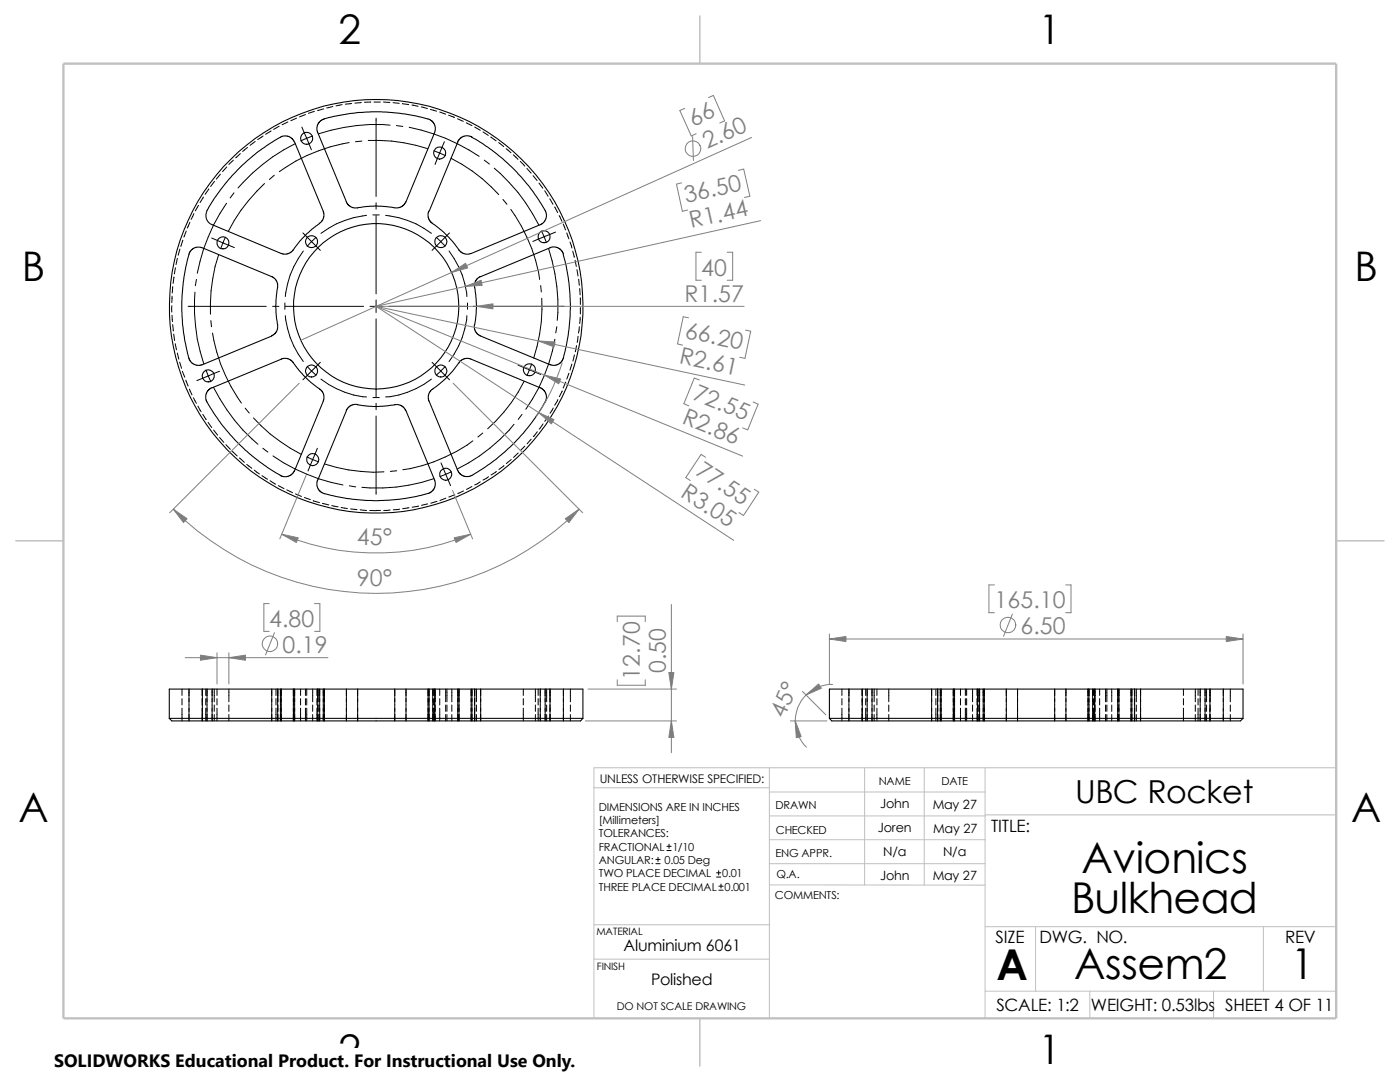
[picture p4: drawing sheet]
<svg xmlns="http://www.w3.org/2000/svg" width="279mm" height="216mm" viewBox="0 0 279 216" stroke-linecap="round" stroke-linejoin="round" font-family="sans-serif">
<g fill="none" stroke="#c0c0c0" stroke-width=".2">
<path d="M118.5 157.2h35M153.5 158h43.1M153.5 153.2v50M172.6 153.2v23.4M184.4 153.2v23.4M196.6 153.2v50M266.7 153.2h-148.2v50M153.5 172.3h43.1M153.5 176.6h43.1M153.5 162.8h43.1M153.5 167.6h43.1M196.6 162.6h70.1"/>
<path d="M118.5 184.5h35.1M118.5 191.4h35M196.6 184.9h70.1M196.6 197.8h70.1M206.7 184.9v12.9M217.5 197.8v5.4M242.2 197.8v5.4M252.1 184.9v12.9"/>
</g>
<path d="M139.7 3.2v9.5M3.1 107.9h9.6M266.7 107.9h9.5M139.7 203.2v9.5" fill="none" stroke="#c0c0c0" stroke-width=".21"/>
<path d="M12.7 12.7h254v190.5h-254z" fill="none" stroke="#c0c0c0" stroke-width=".47"/>
<g fill="none" stroke="#000" stroke-width=".2">
<path d="M40.6 39.3l-.7 1.1M41.7 37.7l-.8 1.1M42.8 36.2l-.8 1M44 34.8l-.8 .9M45.3 33.3l-.9 .9M46.6 32l-.9 .8M46.7 38.5l-.8 1M48 30.6l-1 .9M49.4 29.4l-1 .8M50.9 28.2l-1 .8M52.5 27.1l-1.1 .8M52.8 36.6a35.2 35.2 0 0 0-7.2 9.6"/>
<path d="M54.1 26.1l-1.1 .7M54.7 35l-.9 .8M55.7 25.2l-1.1 .6M57.4 24.3l-1.1 .6M58.9 28.7a37.3 37.3 0 0 0-11.4 8.8M59.2 23.6l-1.2 .5M60.2 25.4l1 2.2M61 22.9l-1.2 .4M61.2 27.6l.9 2.3M61.2 27.6l-1.2 .5M62.4 27.1l-1.2 .5M62.7 22.2l-1.1 .4"/>
<path d="M64.6 21.7l-1.2 .4M66.4 21.3l-1.2 .2M68.3 20.9l-1.2 .2M69.7 28.4a33.6 33.6 0 0 0-13.9 5.8M70.2 20.7l-1.3 .1M72.1 20.4l-1.3 .2M72.2 28.2l-1.2 .1M73.5 28a33.5 33.5 0 0 1 11.9 1.7M74 20.4h-1.3M74.6 20.4h1.3M75.1 23.6v15.6M76.5 20.4h1.3"/>
<path d="M77.9 25a35.9 35.9 0 0 0-14.4 1.7M78.4 20.5l1.3 .1M79.1 25.1l1.3 .1M80.3 20.7l1.3 .2M81.7 25.4a38.1 38.1 0 0 1 13.9 5.8M82.2 21l1.2 .2M84.1 21.3l1.2 .4M85.9 21.8l1.2 .4M86.6 30.1l1.2 .4M87.8 30.5l1.1 .5M87.8 22.4l1.1 .4M87.8 30.5l-1 2.3"/>
<path d="M88.7 28.3l-.9 2.2M89.5 23l1.2 .5M90 31.6a32.4 32.4 0 0 1 9.5 7.2M91.3 23.7l1.2 .5M93 24.5l1.2 .6M94.7 25.4l1.1 .6M96.4 26.3l1.1 .7M96.6 32l1.1 .7M98 27.3l1 .8M98.6 33.6a35 35 0 0 1 9 11.4M99.5 28.4l1 .9M100.4 39.8l.8 1"/>
<path d="M101 29.7l1 .8M102.4 30.9l1 .9M103.8 32.2l.9 .9M105.2 33.6l.8 .9M106.4 35.1l.8 .9M107.6 36.5l.7 1M108.7 38.1l.7 1.1M109.7 39.7l.7 1.1M34.3 59.1v1.3M34.5 57.2l-.1 1.3M34.7 55.3l-.2 1.3M35 53.4l-.2 1.3"/>
<path d="M35.4 51.6l-.3 1.2M35.9 49.7l-.3 1.2M36.5 47.9l-.4 1.2M37.2 46.1l-.5 1.2M37.9 44.4l-.5 1.1M38.7 42.6l-.6 1.2M38.9 58.3a37.2 37.2 0 0 0 1.8 14.3M39.2 55.8l-.2 1.2M39.6 41l-.6 1.1M42.2 47.5l2.3 1M43.6 50.8a34 34 0 0 0-1.6 11.9M44.5 48.5l2.3 .9"/>
<path d="M44.5 48.5l-.5 1.1M45 47.3l-.5 1.2M45.2 40.6a37.2 37.2 0 0 0-5.8 13.9M60.5 46.5l3.4 3.5M60.5 50.1a17.7 17.7 0 0 0-3.6 9.1M63.1 47.4l-1.8 1.7M73.2 43a18.8 18.8 0 0 0-9.1 3.6M74.4 42.9h1.3M75.1 40.5v1.2M75.1 43v15.6M75.1 59.9v2.5M77 43a18.7 18.7 0 0 1 9.1 3.6"/>
<path d="M87.1 47.4l1.7 1.7M89.6 50.1a17.1 17.1 0 0 1 3.6 9.1M89.7 46.5l-3.5 3.5M101.9 41.8a32.7 32.7 0 0 1 5.8 14M107.9 57l.1 1.3M108.1 46.1l1 2.3M108.1 59.5a32.2 32.2 0 0 1-1.6 12M109.5 49.6a36.2 36.2 0 0 1 1.7 14.3M110.7 41.3l.6 1.1M110.9 46.3l-4.6 1.9M111.6 43l.5 1.2M112.4 44.7l.5 1.2"/>
<path d="M113.1 46.5l.4 1.2M113.7 48.3l.4 1.2M114.3 50.1l.3 1.3M114.8 51.9l.2 1.3M115.1 53.8l.3 1.3M115.5 55.7l.1 1.2M115.7 57.6l.1 1.2M115.8 59.5h.1M115.8 59.5v1.2M34.3 61v1.3M34.3 62.9l.1 1.3M34.5 64.8l.1 1.2"/>
<path d="M34.7 66.7l.1 1.2M35 68.6l.2 1.2M35.4 70.4l.3 1.3M35.9 72.3l.3 1.2M36.4 74.1l.5 1.2M37.1 75.9l.4 1.1M37.5 61.1h15.6M37.8 77.6l.5 1.2M38.6 79.4l.6 1.1M41.1 73.8l.5 1.2M41.6 75l-2.3 .9M41.6 75l.5 1.2"/>
<path d="M42.1 64l.1 1.2M42.4 66.5a32.5 32.5 0 0 0 5.8 13.9M42.6 77.3a35.7 35.7 0 0 0 8.9 11.3M43.8 74.1l-2.2 .9M54.4 61.1h1.3M56.9 60.5v1.2M56.9 61.1h15.7M56.9 63a17.6 17.6 0 0 0 3.6 9.1M61.3 73.1l1.8 1.8M63.9 72.3l-3.4 3.5M64.1 75.6a17.1 17.1 0 0 0 9.1 3.6M73.8 61.1h2.5"/>
<path d="M74.4 79.3h1.3M75.1 63.6v15.6M77.6 61.1h15.6M86.1 75.6a17.1 17.1 0 0 1-9.1 3.6M86.2 72.3l3.5 3.5M88.8 73.1l-1.7 1.8M93.2 63a17.1 17.1 0 0 1-3.6 9.1M93.3 60.5v1.2M94.4 61.1h1.3M97 61.1h15.6M103.4 72.9l4.5 1.8M104.6 76.1a31 31 0 0 1-7.3 9.5"/>
<path d="M106.1 72.6l-.9 2.3M110.7 67.7a35.5 35.5 0 0 1-5.8 14M111.1 65.2l-.2 1.2M111.3 79.7l-.6 1.2M112.2 78l-.6 1.2M112.9 76.2l-.5 1.2M113.5 74.5l-.4 1.1M114.1 72.6l-.4 1.3M114.6 70.8l-.3 1.3M115.1 69l-.3 1.2M115.4 67.1l-.2 1.2M115.6 65.2l-.2 1.3"/>
<path d="M115.8 63.3l-.1 1.3M115.8 61.4v1.3M39.5 81l.6 1.1M40.5 82.7l.6 1M41.5 84.3l.7 1M42.6 85.8l.8 1M43.8 87.3l.9 1M45.1 88.7l.9 1M46.4 90.1l.9 .9M47.8 91.4l1 .8M48.9 81.4l.8 1M49.2 92.7l1 .7"/>
<path d="M50.6 83.4a32.2 32.2 0 0 0 9.6 7.3M50.8 93.8l1 .8M52.3 94.9l1.1 .7M52.5 89.5l1 .7M53.9 95.9l1.1 .7M54.5 91a37 37 0 0 0 14 5.8M55.5 96.9l1.2 .6M57.2 97.7l1.2 .6M59 98.6l1.2 .5M60.7 99.3l1.2 .4M61.3 91.2l1.1 .5M62.4 91.7l-.9 2.3"/>
<path d="M62.4 91.7l1.2 .5M62.5 99.9l1.3 .4M63.3 89.5l-.9 2.2M64.8 92.6a31.8 31.8 0 0 0 11.8 1.5M69.7 96.9l1.3 .3M75.1 80.5v1.2M75.1 83v15.6M79.2 93.9l-1.3 .2M86.6 95.5a34.2 34.2 0 0 1-14.4 1.7M88 92.4l.9 2.2M88.9 94.6l-1.1 .5M88.9 94.6l1 2.3"/>
<path d="M89 99.4l-1.2 .5M90.1 94.1l-1.2 .5M90.8 98.7l-1.2 .5M92.5 98l-1.1 .5M94.2 97.1l-1.1 .6M94.4 88a32.1 32.1 0 0 1-14 5.7M95.8 96.1l-1.1 .7M96.4 86.4l-1 .8M97.5 95.1l-1.1 .7M99.1 94.1l-1.1 .7M100.5 92.9l-.9 .8M102 91.7l-1 .8"/>
<path d="M102.6 84.7a34.2 34.2 0 0 1-11.4 8.9M103.4 90.4l-.9 .9M104.2 82.7l-.8 1M104.7 89l-.9 .9M106 87.6l-.8 1M107.2 86.1l-.8 1M108.4 84.6l-.8 1M109.4 83l-.7 1.1M110.4 81.4l-.6 1.1M64.3 100.5l1.3 .3M66.2 100.9l1.3 .2M68.1 101.3l1.2 .2"/>
<path d="M70 101.6l1.2 .1M71.9 101.7l1.3 .2M73.8 101.9h1.3M75.1 101.9h.8M77.9 101.8l-1.3 .1M79.8 101.6l-1.3 .1M81.6 101.3l-1.3 .2M83.5 101h.1M83.5 101l-1.2 .2M85.3 100.5l-1.2 .3M87.2 100l-1.2 .4M36.3 137.5v1.3"/>
<path d="M36.3 139.4v1.3M37.7 137.5v6.3M40.4 137.5v6.3M41.1 137.5v1.3M41.1 139.4v1.3M41.3 137.5v6.3M42.3 137.5v6.3M42.8 137.5v2.5M43.3 137.5v1.3M43.3 139.4v1.3M45.7 137.5v2.5M54.2 137.5v6.3"/>
<path d="M55.1 137.5v1.3M55.1 139.4v1.3M55.4 137.5v6.3M55.5 137.5v2.5M56 137.5v6.3M56.1 137.5v6.3M58.5 137.5v6.3M58.6 137.5v1.3M58.6 139.4v1.3M58.8 137.5v6.3M60 137.5v1.3M60 139.4v1.3"/>
<path d="M61 137.5v1.3M61 139.4v1.3M61.2 137.5v1.3M61.2 139.4v1.3M62.4 137.5v2.5M63.2 137.5v1.3M63.2 139.4v1.3M63.4 137.5v2.5M63.4 137.5v6.3M63.6 137.5v2.5M63.8 137.5v6.3M64.5 137.5v6.3"/>
<path d="M64.7 137.5v2.5M64.7 137.5v6.3M69.1 137.5v6.3M71.4 137.5v6.3M78.8 137.5v6.3M81 137.5v6.3M85.4 137.5v6.3M85.5 137.5v1.3M85.5 139.4v1.3M85.6 137.5v6.3M86.4 137.5v6.3M86.5 137.5v1.3"/>
<path d="M86.5 139.4v1.3M86.7 137.5v6.3M86.9 137.5v2.5M87.8 137.5v1.3M87.8 139.4v1.3M88.9 137.5v2.5M89.2 137.5v2.5M90.2 137.5v2.5M91.4 137.5v6.3M91.6 137.5v2.5M91.6 137.5v6.3M94 137.5v6.3"/>
<path d="M94.2 137.5v6.3M94.7 137.5v1.3M94.7 139.4v1.3M94.7 137.5v6.3M95.1 137.5v2.5M95.9 137.5v6.3M104.4 137.5v1.3M104.4 139.4v1.3M106.8 137.5v2.5M107.4 137.5v1.3M107.4 139.4v1.3M107.8 137.5v6.3"/>
<path d="M108.8 137.5v6.3M109.1 137.5v2.5M109.8 137.5v6.3M112.4 137.5v6.3M113.8 137.5v2.5M168 137.5v1.3M168 139.4v1.3M169.4 137.5v6.3M172 137.5v1.3M172 139.4v1.3M172.1 137.5v6.3M172.8 137.5v1.3"/>
<path d="M172.8 139.4v1.3M173.1 137.5v6.3M174 137.5v6.3M174.5 137.5v2.5M175 137.5v1.3M175 139.4v1.3M177.4 137.5v2.5M185.9 137.5v6.3M186.8 137.5v1.3M186.8 139.4v1.3M187.1 137.5v6.3M187.2 137.5v2.5"/>
<path d="M187.7 137.5v6.3M187.8 137.5v6.3M190.2 137.5v6.3M190.3 137.5v1.3M190.3 139.4v1.3M190.5 137.5v6.3M191.7 137.5v1.3M191.7 139.4v1.3M192.7 137.5v1.3M192.7 139.4v1.3M192.9 137.5v1.3M192.9 139.4v1.3"/>
<path d="M194.1 137.5v2.5M195 137.5v1.3M195 139.4v1.3M195.1 137.5v2.5M195.1 137.5v6.3M195.3 137.5v2.5M195.5 137.5v6.3M196.2 137.5v6.3M196.4 137.5v2.5M196.4 137.5v6.3M200.8 137.5v6.3M203.1 137.5v6.3"/>
<path d="M210.5 137.5v6.3M212.7 137.5v6.3M217.1 137.5v6.3M217.2 137.5v1.3M217.2 139.4v1.3M217.3 137.5v6.3M218.1 137.5v6.3M218.2 137.5v1.3M218.2 139.4v1.3M218.4 137.5v6.3M218.5 137.5v1.3M218.5 139.4v1.3"/>
<path d="M218.6 137.5v2.5M219.5 137.5v1.3M219.5 139.4v1.3M220.6 137.5v2.5M220.9 137.5v2.5M221.9 137.5v2.5M223.1 137.5v6.3M223.3 137.5v2.5M223.3 137.5v6.3M225.7 137.5v6.3M225.9 137.5v6.3M226.4 137.5v1.3"/>
<path d="M226.4 139.4v1.3M226.4 137.5v6.3M226.8 137.5v2.5M227.6 137.5v6.3M236.2 137.5v1.3M236.2 139.4v1.3M238.5 137.5v2.5M239.1 137.5v1.3M239.1 139.4v1.3M239.5 137.5v6.3M240.5 137.5v6.3M240.8 137.5v2.5"/>
<path d="M241.5 137.5v6.3M241.5 137.5v2.5M244.1 137.5v6.3M245.5 137.5v2.5M36.3 141.3v2.5M41.1 141.3v2.5M42.8 140.7v1.2M42.8 142.6v1.2M43.3 141.3v2.5M45.7 140.7v1.2M45.7 142.6v1.2M55.1 141.3v2.5"/>
<path d="M55.5 140.7v1.2M55.5 142.6v1.2M58.6 141.3v2.5M60 141.3v2.5M61 141.3v2.5M61.2 141.3v2.5M62.4 140.7v1.2M62.4 142.6v1.2M63.2 141.3v2.5M63.4 140.7v1.2M63.4 142.6v1.2M63.6 140.7v1.2"/>
<path d="M63.6 142.6v1.2M64.7 140.7v1.2M64.7 142.6v1.2M85.5 141.3v2.5M86.5 141.3v2.5M86.9 140.7v1.2M86.9 142.6v1.2M87.8 141.3v2.5M88.9 140.7v1.2M88.9 142.6v1.2M89.2 140.7v1.2M89.2 142.6v1.2"/>
<path d="M90.2 140.7v1.2M90.2 142.6v1.2M91.6 140.7v1.2M91.6 142.6v1.2M94.7 141.3v2.5M95.1 140.7v1.2M95.1 142.6v1.2M104.4 141.3v2.5M106.8 140.7v1.2M106.8 142.6v1.2M107.4 141.3v2.5M109.1 140.7v1.2"/>
<path d="M109.1 142.6v1.2M113.8 140.7v1.2M113.8 142.6v1.2M168 141.3v2.5M172 141.3v2.5M172.8 141.3v2.5M174.5 140.7v1.2M174.5 142.6v1.2M175 141.3v2.5M177.4 140.7v1.2M177.4 142.6v1.2M186.8 141.3v2.5"/>
<path d="M187.2 140.7v1.2M187.2 142.6v1.2M190.3 141.3v2.5M191.7 141.3v2.5M192.7 141.3v2.5M192.9 141.3v2.5M194.1 140.7v1.2M194.1 142.6v1.2M195 141.3v2.5M195.1 140.7v1.2M195.1 142.6v1.2M195.3 140.7v1.2"/>
<path d="M195.3 142.6v1.2M196.4 140.7v1.2M196.4 142.6v1.2M217.2 141.3v2.5M218.2 141.3v2.5M218.5 141.3v2.5M218.6 140.7v1.2M218.6 142.6v1.2M219.5 141.3v2.5M220.6 140.7v1.2M220.6 142.6v1.2M220.9 140.7v1.2"/>
<path d="M220.9 142.6v1.2M221.9 140.7v1.2M221.9 142.6v1.2M223.3 140.7v1.2M223.3 142.6v1.2M226.4 141.3v2.5M226.8 140.7v1.2M226.8 142.6v1.2M236.2 141.3v2.5M238.5 140.7v1.2M238.5 142.6v1.2M239.1 141.3v2.5"/>
<path d="M240.8 140.7v1.2M240.8 142.6v1.2M241.5 140.7v1.2M241.5 142.6v1.2M245.5 140.7v1.2M245.5 142.6v1.2M130.9 172.3h.8M130.9 171.5h.8M131.3 171.1v.8M133.1 169.7h.8M133.1 168.9h.8M133.5 168.4v.9"/>
<path d="M143 175h.8M143 174.2h.8M143.4 173.7v.9M143.5 177.6h.8M143.5 176.8h.8M143.9 176.4v.8"/>
</g>
<g fill="none" stroke="#000" stroke-width=".21">
<path d="M58.8 28.4l-.5-.8-.7-.4-.7-.1-.9 .2a38.8 38.8 0 0 0-14.7 14.7 2.02 2.02 0 0 0 1 2.8l13.8 5.8M58.8 28.4l5.8 14-.1 1.2-.7 1M64.7 23.7a37.8 37.8 0 0 1 21.2 .3l.5 .4 .4 .7-.1 1.4-5.8 13.9-.8 .9-.7 .2-.6-.1M64.7 23.7l-.6 .3-.6 .7-.3 .7 .1 .9 5.8 14M94.1 27.4a37 37 0 0 1 14.9 15.2l-.1 1.1-.4 .7-.4 .3-14.1 5.9-1 .1-1.1-.5-2.4-2.9-1.4-1.4-2.2-1.7-.5-.9 .2-1.2M94.2 27.3l-.7-.2-1 .1-.7 .4-.4 .6-5.8 14M55.4 57.4l-.1-1.1-.3-.5-.6-.6-14.1-5.8-1.1-.1-.5 .2-.5 .4-.5 .8a36.9 36.9 0 0 0 .2 21.3l1 .8 1.2 .1 14.1-5.8M55.4 57.4l-.4 3.5 .4 4.6-.5 1-.7 .5M63.8 44.6l-2.6 2.1-3.1 3.6-1 .4-1-.2M69.1 40.3l.6 .8 .9 .4 4.2-.4 2.4 .1 1.5 .3M95.9 55.2l-.7 .5-.5 .9 .4 3.9-.1 2-.3 2.3M112.4 50.8a37.6 37.6 0 0 1-.2 21.2l-.5 .5-.5 .3-1 .1-.4-.2"/>
<path d="M112.4 50.7l-.3-.6-.6-.6-.7-.2-.9 .1-14 5.8M42.3 77.3l-.9 .7-.3 .5v1.1l.2 .6a38.5 38.5 0 0 0 14.7 14.6M42.3 77.4l13.9-5.8 .9-.1 1.2 .5 2.3 2.9 1.4 1.4 2.2 1.6 .4 .8v1.1l-5.8 14.1-.5 .7-.7 .4-1 .1-.7-.2M94.7 64.8v.6l.2 .7 .8 .9 14.1 5.8M71.3 80.8l2.3 .3h2l3.9-.4 1 .5 .5 .8M71.4 80.7h-.7l-.7 .2-.8 .8-5.8 14.1M81 82l5.8 13.9 .1 .9-.2 .7-.4 .5-.8 .5a37.7 37.7 0 0 1-21.3-.2l-.5-.5-.4-.7 .1-1.3M91.4 93.9l.3 .5 .8 .6 .7 .1 .9-.2a37.3 37.3 0 0 0 14.9-15.2l.1-.7-.3-.7-.3-.5-.6-.4-13.9-5.8-1-.1-1 .4-1.6 2.1-1.7 1.7-2.8 2.4-.4 .9 .1 .9 5.8 14M33.8 143.3v-5.8h82.5v5.8M33.8 143.3l.5 .5h81.6l.4-.5M33.8 143.3h82.5M165.5 143.3h82.6"/>
<path d="M165.5 143.3v-5.8h82.6v5.8M165.5 143.3l.5 .5h81.6l.5-.5"/>
<circle cx="61.2" cy="27.6" r="1.2"/>
<circle cx="87.8" cy="30.5" r="1.2"/>
<circle cx="44.5" cy="48.5" r="1.2"/>
<circle cx="62.2" cy="48.2" r="1.2"/>
<circle cx="88" cy="48.2" r="1.2"/>
<circle cx="108.6" cy="47.2" r="1.2"/>
<circle cx="41.6" cy="75" r="1.2"/>
<circle cx="62.2" cy="74" r="1.2"/>
<circle cx="75.1" cy="61.1" r="16.5"/>
<circle cx="75.1" cy="61.1" r="41.3"/>
<circle cx="88" cy="74" r="1.2"/>
<circle cx="105.7" cy="73.8" r="1.2"/>
<circle cx="62.4" cy="91.7" r="1.21"/>
<circle cx="88.9" cy="94.6" r="1.2"/>
</g>
<g fill="none" stroke="#808080" stroke-width=".2">
<path d="M141.4 19.5l1-.5 2.2 5.1-1 .5M136 36.5l-1 .2 1.2 5.5 1-.3M136.7 21.6l-1 .5 2.3 5 .9-.4M138.2 27.3l.2 4.7M147.4 34l1-.3 1.2 5.5-1 .2M150 27.4l-90 40.5M140 50.3h-1.1v5.6h1.1M145.1 50.3h1.1v5.6h-1.1M151.8 44l-76.7 17.1M59.7 76.5l-25.8 25.8M75.1 61.1h73.4M75.1 61.1l71.3 46.7"/>
<path d="M75.1 61.1l73.5 15.7M75.1 61.1l73.1 29.9M90.4 76.5l25.9 25.8M112.2 72.4a39.5 39.5 0 0 1-5.2 10.8M137.4 63.4l-1-.2-1.2 5.4 1 .3M139.6 75.8l-1-.4-2.1 5.2 1 .4M148.8 65.9l1 .2-1.1 5.4-1.1-.2M61.1 94.9l-5.3 12.6M90.3 97.8l4 9.7M140.8 91.2l-.9-.5-3 4.6 .9 .6M150.3 80.2l1 .4-2.1 5.2-1-.4M150.5 97.6l.9 .6-3 4.7-.9-.6"/>
<path d="M34.6 101.6a57.2 57.2 0 0 0 81 0M56.2 106.6a49.3 49.3 0 0 0 37.7 0M198.5 116.7h-1.1v5.6h1.1M212.7 116.7h1v5.6h-1M37 131.2h28.4M43.3 130.3v6.2M45.7 130.3v6.2M53.7 120.4h-1v5.6h1M54.8 126.2l-1.8 4.5M62.8 120.4h1v5.6h-1M117.3 137.5h17.7M123.2 124v-1.1h5.6v1.1"/>
<path d="M123.2 135.6v1.1h5.6v-1.1M134 120.6v29.6M160.1 138l4.7 4.6M165.5 126.5v10M165.5 127.5h82.6M166.2 136.6a7.3 7.3 0 0 0-6.9 4.4 7.3 7.3 0 0 0 1.7 8.1M202.1 122.5l-1.8 4.5M248.1 126.5v10M116.8 143.8h18.2M157.7 143.8h7.3"/>
<circle cx="138.3" cy="29.7" r="1.55"/>
<circle cx="53.9" cy="128.5" r="1.55"/>
<circle cx="201.2" cy="124.7" r="1.56"/>
</g>
<g fill="#808080" stroke="#808080" stroke-width=".2">
<path d="M56.2 106.6l3.3 .7-.4 .9z"/>
<path d="M90.6 107.3l3.3-.7-2.9 1.6z"/>
<path d="M34.6 101.6l2.7 1.9-.7 .8z"/>
<path d="M112.8 103.5l2.8-1.9-2.1 2.7z"/>
<path d="M90.1 54.4l2.8-1.9 .4 1z"/>
<path d="M95.1 61.1l3.3-.5v1z"/>
<path d="M107.5 82.3l3.1 1.4-.6 .9z"/>
<path d="M92.9 57.1l3.1-1.2 .2 1z"/>
<path d="M107.4 68l3.4 .2-.2 1z"/>
<path d="M108.7 74.8l3.2 .8-.4 1z"/>
<path d="M134 143.8l.5 3.4h-1z"/>
<path d="M133.5 134.2h1l-.5 3.3z"/>
<path d="M45.7 131.2l3.3-.5v1z"/>
<path d="M40 130.7l3.3 .5-3.3 .5z"/>
<path d="M160.9 138.7l2.5-2.2 .5 .8z"/>
<path d="M158.7 143.8l1.2 3.2-1 .2z"/>
<path d="M244.7 127l3.4 .5-3.4 .5z"/>
<path d="M165.5 127.5l3.3-.5v1z"/>
</g>
<path d="M10.8 209.2h104.1v6.7h-104.1z" fill="#fff"/>
<g font-size="8.5">
<text x="215.8" y="174.1">Avionics</text>
<text x="213.8" y="182.2">Bulkhead</text>
<text x="198.8" y="195.5">A</text>
<text x="214.4" y="195.3">Assem2</text>
<text x="257.6" y="195.3">1</text>
</g>
<g font-size="8.1">
<text x="67.6" y="8.8">2</text>
<text x="207.3" y="8.8">1</text>
<text x="4.4" y="56.1">B</text>
<text x="270.3" y="56.1">B</text>
<text x="3.7" y="164.1">A</text>
<text x="269.6" y="164.1">A</text>
<text x="67.6" y="212.3">2</text>
<text x="207.3" y="212.3">1</text>
</g>
<text font-size="6.3" x="214.6" y="160.3">UBC Rocket</text>
<g font-size="4.6" fill="#808080">
<text x="138.3" y="25.3" transform="rotate(-24 138.3 25.3)">66</text>
<text x="141.1" y="29.8" transform="rotate(-24 141.1 29.8)">2.60</text>
<text x="136.9" y="40.4" transform="rotate(-13 136.9 40.4)">36.50</text>
<text x="137.9" y="45.6" transform="rotate(-13 137.9 45.6)">R1.44</text>
<text x="140" y="55">40</text>
<text x="136.6" y="60.2">R1.57</text>
<text x="136.6" y="67.4" transform="rotate(12 136.6 67.4)">66.20</text>
<text x="135.4" y="72.5" transform="rotate(12 135.4 72.5)">R2.61</text>
<text x="138" y="79.6" transform="rotate(22 138 79.6)">72.55</text>
<text x="135.9" y="84.4" transform="rotate(22 135.9 84.4)">R2.86</text>
<text x="138.6" y="94.6" transform="rotate(33 138.6 94.6)">77.55</text>
<text x="135.6" y="98.9" transform="rotate(33 135.6 98.9)">R3.05</text>
<text x="71.2" y="108.8">45°</text>
<text x="71.2" y="116.8">90°</text>
<text x="53.7" y="125.1">4.80</text>
<text x="198.5" y="121.3">165.10</text>
<text x="56.4" y="130.3">0.19</text>
<text x="203.7" y="126.6">6.50</text>
<text x="127.7" y="135.6" transform="rotate(-90 127.7 135.6)">12.70</text>
<text x="132.9" y="134.4" transform="rotate(-90 132.9 134.4)">0.50</text>
<text x="156.5" y="143.5" transform="rotate(-66 156.5 143.5)">45°</text>
</g>
<text font-size="3.6" x="10.8" y="213">SOLIDWORKS Educational Product. For Instructional Use Only.</text>
<g font-size="3.4">
<text x="197.8" y="166">TITLE:</text>
<text x="198.7" y="188.1">SIZE</text>
<text x="207.5" y="188.1">DWG. NO.</text>
<text x="256.5" y="188.2">REV</text>
<text x="198.8" y="201.7">SCALE: 1:2</text>
<text x="217.7" y="201.8">WEIGHT: 0.53lbs</text>
<text x="244.5" y="201.7">SHEET 4 OF 11</text>
</g>
<g font-size="3.2">
<text x="124.5" y="189.8">Aluminium 6061</text>
<text x="129.9" y="196.6">Polished</text>
</g>
<g font-size="2.5">
<text x="175.6" y="161.3">John</text>
<text x="186.1" y="161.4">May 27</text>
<text x="175.2" y="166.1">Joren</text>
<text x="186.2" y="166.2">May 27</text>
<text x="176.3" y="170.8">N/a</text>
<text x="188.2" y="170.8">N/a</text>
<text x="175.6" y="175.6">John</text>
<text x="186.1" y="175.6">May 27</text>
</g>
<text font-size="2.4" x="119.7" y="156.2">UNLESS OTHERWISE SPECIFIED:</text>
<g font-size="2.2">
<text x="119.5" y="161.8">DIMENSIONS ARE IN INCHES</text>
<text x="154.8" y="161.5">DRAWN</text>
<text x="175.4" y="156.7">NAME</text>
<text x="187.9" y="156.7">DATE</text>
<text x="119.5" y="164.4">[Millimeters]</text>
<text x="119.5" y="167.1">TOLERANCES:</text>
<text x="154.8" y="166.3">CHECKED</text>
<text x="119.5" y="169.8">FRACTIONAL 1/10</text>
<text x="119.5" y="172.4">ANGULAR:</text>
<text x="132.6" y="172.4">0.05 Deg</text>
<text x="154.8" y="171">ENG APPR.</text>
<text x="119.5" y="175">TWO PLACE DECIMAL</text>
<text x="119.5" y="177.7">THREE PLACE DECIMAL 0.001</text>
<text x="144.1" y="175">0.01</text>
<text x="154.6" y="179.5">COMMENTS:</text>
<text x="154.9" y="175.2">Q.A.</text>
</g>
<text font-size="2.1" x="123.1" y="201.6">DO NOT SCALE DRAWING</text>
<g font-size="2">
<text x="119" y="186.6">MATERIAL</text>
<text x="119.1" y="193.5">FINISH</text>
</g>
</svg>
